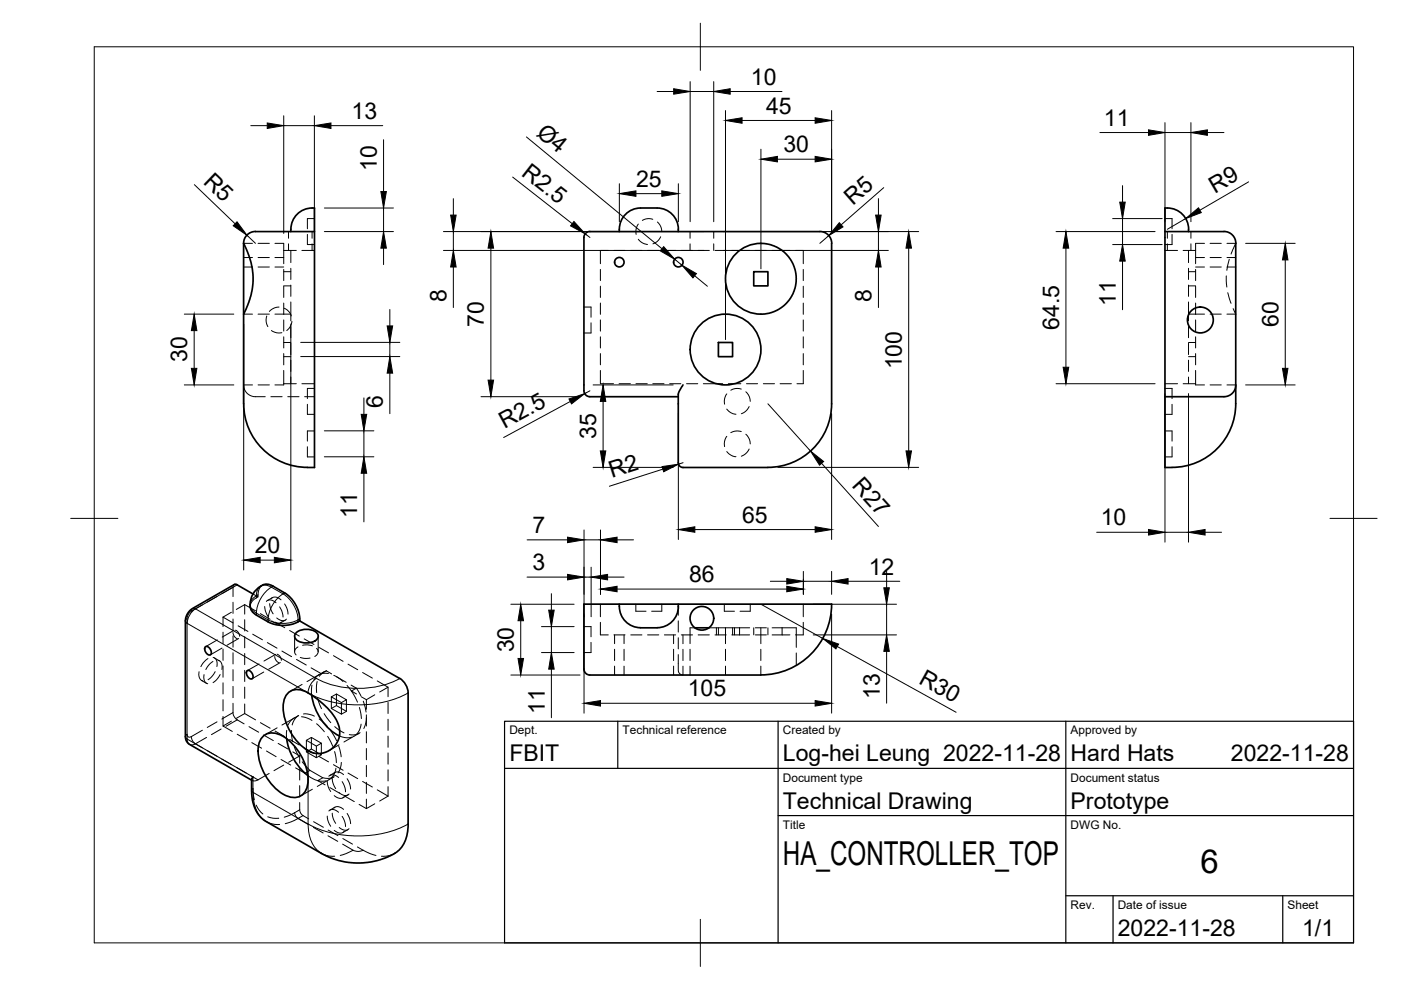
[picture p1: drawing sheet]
<svg xmlns="http://www.w3.org/2000/svg" width="297mm" height="210mm" viewBox="0 0 297 210" stroke-linecap="round" stroke-linejoin="round" font-family="sans-serif">
<!-- layer: Visible -->
<g fill="none" stroke="#000" stroke-width=".36">
<path d="M51.6 51.6v34M51.6 51.6l.9 1.8 .6 2 .6 3.2-.1 1.4-.3 2.3-.8 2.4-.9 1.9M54.1 49.1h12.6M54.2 49.1a2.51 2.51 0 0 0-2.6 2.5M61.7 48.6v.5M66.2 44.1h.5v55a13.7 13.7 0 0 1-15-13.5M66.2 44.1a4.5 4.5 0 0 0-4.5 4.5M139.3 44.1h-3.5a4.6 4.6 0 0 0-4.5 5M139.3 44.1a4.5 4.5 0 0 1 4.5 5M159.8 57.6h3v3h-3zM161.3 51.6h.2a7.5 7.5 0 0 1 7.3 7.6 7.5 7.5 0 0 1-7.5 7.4M161.3 51.6a7.5 7.5 0 0 0-7.5 7.5 7.5 7.5 0 0 0 7.5 7.5"/>
<path d="M173.8 49.1h-48.7a1.48 1.48 0 0 0-1.3 1.9v30.9a1.99 1.99 0 0 0 .9 2.1l19.1 .1M173.8 49.1a2.51 2.51 0 0 1 2.5 2.5M176.3 51.6v34a13.7 13.7 0 0 1-15 13.5h-16.5a1.38 1.38 0 0 1-1-1.7v-13.8l1-2M247.5 44.1h-.5v55a13.6 13.6 0 0 0 15-13.5v-34a2.47 2.47 0 0 0-2.5-2.5h-12.5M247.5 44.1a4.5 4.5 0 0 1 4.5 5M152.3 72.6h3v3h-3zM262 81.6a2.51 2.51 0 0 1-2.5 2.5h-12.5M43.6 137.1a1.16 1.16 0 0 1 1 1.7 1.16 1.16 0 0 1-1-1.7zM50.3 124l3.3 1.9M50.3 124l-.6-.1-8.9 5.1-.8 .7-.5 1.1-.2 .6v24.9l.2 .9 .6 .6 13.2 7.6M53 128.2v.4M53 128.6a2.17 2.17 0 0 0 1.4 1.8"/>
<path d="M53 128.2a4.4 4.4 0 0 1 3.5-4.4l.4 .1a14 14 0 0 1 4.1 2.3 7 7 0 0 1 2.5 5.4l21.3 12.3a3.8 3.8 0 0 1 1.7 3M54.4 130.4a9.3 9.3 0 0 0 5.6 2.2 6.5 6.5 0 0 0 3.5-1M62.8 134.2a3.4 3.4 0 0 1 4.6 .3 1.26 1.26 0 0 1-1.2 1.6 3.3 3.3 0 0 1-3.7-.9v-.7zM131.3 128.1a4.6 4.6 0 0 0 4.5 5h3.5M143.8 128.1a4.5 4.5 0 0 1-4.5 5M147.3 133.1h3M176.3 128.1h-52.5v13.8M176.3 128.1a15 15 0 0 1-15 15M52.4 142.2a1.16 1.16 0 0 1 1.1 1.7 1.16 1.16 0 0 1-1.1-1.7zM55.7 156.2a3.4 3.4 0 0 1 4.3-.1 11.4 11.4 0 0 1 5.2 10.2 2.97 2.97 0 0 1-4.3 2.5 11.2 11.2 0 0 1-6.1-10.6l.2-.8zM60.8 156.6a12.1 12.1 0 0 0 4.5 7.8M65.3 159.2a11.4 11.4 0 0 1-5.2-10.2 2.97 2.97 0 0 1 4.4-2.5l2 1.2 2.1 1.6 1.7 1.9 1.1 1.6a4.6 4.6 0 0 1-.6 5.5 4.6 4.6 0 0 1-5.5 .9"/>
<path d="M66.1 147.4a11.6 11.6 0 0 0 5.9 8.6M86.5 146.9v27.8M123.8 141.9a1.26 1.26 0 0 0 1.3 1.2h36.2M53.6 164.7l-.3 .6 .1 3 .2 1.5 .6 1.9 1.1 1.6 1.1 .9 12.1 7 1.7 .7 1.8 .6 1.9 .4 2.5 .1 2-.2 1.7-.4 2-.7 1.6-.8M86.5 174.7a6.9 6.9 0 0 1-2.8 6.2"/>
<circle cx="131.3" cy="55.6" r="1.01"/>
<circle cx="143.8" cy="55.6" r="1.01"/>
<circle cx="153.8" cy="74.1" r="7.5"/>
<circle cx="254.5" cy="67.8" r="2.74"/>
<circle cx="148.8" cy="131.1" r="2.51"/>
</g>
<!-- layer: Hidden -->
<g fill="none" stroke="#000" stroke-width=".21">
<path d="M51.6 56.6h1.9M51.6 54.6h1.9M51.6 51.6h1.9M54.7 56.6h2.4M54.7 54.6h2.4M54.7 51.6h2.4M58.3 51.6h1.9v1.5M58.3 56.6h1.9M58.3 54.6h1.9M60.2 53.1h2.6M60.2 57.6h1.5M60.2 53.1v2.8"/>
<path d="M60.2 57.1v2.4M61.2 49.1v1.4M61.2 51.7v1.4M61.7 53.1v2.6M61.7 56.9v2.4M64 53.1h2.7M65.2 49.7v2.2h1.5M66.2 49.1v1.4M66.2 51.7v1.4M66.7 46.3h-1.5v2.2M127.3 57.1v2.4M129 53.1h-1.7v2.8"/>
<path d="M130.2 53.1h2.3M133.7 53.1h2.4M135.3 47.5l-.1 .2a2.86 2.86 0 0 0-.3 2M135.3 50.7l.1 .2a2.7 2.7 0 0 0 1.9 .9M137.3 53.1h2.4M138.4 46.5l-.4-.1a2.63 2.63 0 0 0-1.8 .3M139.4 47.1l.3 .2a2.71 2.71 0 0 1 .6 1.8M140.1 50.2l-.2 .3a2.63 2.63 0 0 1-1.5 1.2M140.9 53.1h2.4M144.4 53.1h2.4M146.3 49.1v1.4M146.3 51.7v1.4"/>
<path d="M148 53.1h2.4M151.3 49.1v1.4M151.3 51.7v1.4M151.6 53.1h2.4M155.2 53.1h3.7M160.1 53.1h2.4M163.7 53.1h3.8M168.7 53.1h1.6v2.8M170.3 57.1v2.4M247 46.3h1.5v2.2M247 53.1h2.7M247.5 49.1v1.4"/>
<path d="M247.5 51.7v1.4M248.5 49.7v2.2h-1.5M250.8 53.1h2.7M252 56.9v2.4M252 53.1v2.6M252 57.6h1.5M252.5 49.1v1.4M252.5 51.7v1.4M253.5 53.1v2.8M253.5 57.1v2.4M253.5 56.6h1.9M253.5 54.6h1.9"/>
<path d="M255.4 51.6h-1.9v1.5M256.6 56.6h2.3M256.6 54.6h2.3M256.6 51.6h2.3M260 58.5l.1 2.4M260.1 51.6h1.9l-1 2.3M260.1 56.6h1.9M260.1 54.6h1.9M260.6 55l-.5 2.3M51.6 66.6h1.9M54.7 66.6h2.4M56.6 67l-.1 .4a2.71 2.71 0 0 0 .3 1.9"/>
<path d="M57.6 70.1l.2 .1a2.81 2.81 0 0 0 2 .3M58.3 66.6h3.4M59.2 65.1a2.78 2.78 0 0 0-2.1 .9M60.2 60.6h1.5M60.2 72.6h1.5M60.2 75.6h1.5M60.2 60.7v2.4M60.2 64.3v2.3M60.2 67.8v2.4M60.2 71.4v2.4M60.2 75v2.4M60.2 78.5v2.9"/>
<path d="M60.3 65.4l.2 .1a2.63 2.63 0 0 1 1.3 1.5M61.7 60.4v2.4M61.7 64v4M61.7 69.2v2.4M61.7 72.8v2.4M61.7 76.4v2.4M61.7 79.9v1.5M61.9 68.1v.2a2.69 2.69 0 0 1-1.1 1.8M123.8 65.1h1.5v2.2M125.3 68.4v2.2h-1.5M127.3 78.5v2.9h2.8M127.3 60.7v2.4"/>
<path d="M127.3 64.3v2.3M127.3 67.8v2.4M127.3 71.4v2.4M127.3 75v2.4M170.3 78.5v2.9h-1.3M170.3 60.7v2.4M170.3 64.3v2.3M170.3 67.8v2.4M170.3 71.4v2.4M170.3 75v2.4M252 64v2.6M252 60.4v2.4"/>
<path d="M252 79.9v1.5M252 76.4v2.4M252 72.8v2.4M252 69.2v2.4M252 66.6v1.4M252 60.6h1.5M252 72.6h1.5M252 75.6h1.5M252 66.6h3.4M253.5 60.7v2.4M253.5 64.3v2.3M253.5 67.8v2.4"/>
<path d="M253.5 71.4v2.4M253.5 75v2.4M253.5 78.5v2.9M256.6 66.6h2.3M260.3 62.1l.7 2.2M261.5 65.4l.5 1.2h-1.9M53.5 81.6h-1.9l.3 1 .5 .8a2.54 2.54 0 0 0 1.7 .7h2.1M54.7 81.6h2.4M57.4 84.1h2.4M60.2 81.4v.2h-1.9M60.2 81.4h2.6M61 84.1h2.4"/>
<path d="M64 81.4h2.7M64.6 84.1h2.1M65.2 85.7v2.2h1.5M65.2 94.7v2.2h1.5M66.7 82.4h-1.5v2.1M66.7 91.4h-1.5v2.1M131.3 81.4h2.3M134.8 81.4h2.4M138.4 81.4h2.4M142 81.4h2.4M145.6 81.4h2.3M149.1 81.4h4.1"/>
<path d="M154.1 83.5l-.2 .2a2.86 2.86 0 0 0-.3 2M154.1 86.7l.1 .2a2.7 2.7 0 0 0 1.8 .9M154.1 92.5l-.2 .2a2.77 2.77 0 0 0-.3 2M154.1 95.7l.8 .8 1.1 .3M154.4 81.4h2.7M157.2 82.5l-.4-.1a2.63 2.63 0 0 0-1.9 .3M157.2 91.5l-.4-.1a2.78 2.78 0 0 0-1.9 .3M158.1 83.1l.3 .2a2.71 2.71 0 0 1 .7 1.8M158.1 92.1l.3 .2a2.71 2.71 0 0 1 .7 1.8M158.3 81.4h2.3M158.8 86.2l-.1 .3a2.63 2.63 0 0 1-1.5 1.2M158.8 95.2l-.7 1-.9 .5"/>
<path d="M161.8 81.4h2.4M165.4 81.4h2.4M247 82.4h1.5v2.1M247 91.4h1.5v2.1M247 81.4h2.7M248.5 85.7v2.2h-1.5M248.5 94.7v2.2h-1.5M250.8 81.4h2.7M253.5 81.4v.2h1.9M256.6 81.6h2.3M260.1 81.6h1.9M44.1 139.6l-1 .9-.5 .8"/>
<path d="M45.2 139.4a1.43 1.43 0 0 1 .8 1.9M45.5 139.5l1 .6M46.1 135.7l-2.5 1.4M47.1 137.4l-2.5 1.4M47.3 130.8l2.1 1.3M47.3 130.8v2.1M47.3 134v2.4M47.3 137.6v2.4M49.1 129.8l-1.8 1M49.4 134.1v.1a1.42 1.42 0 0 0 .9 1.2M49.4 127.7v2.4M49.4 131.2v2.4"/>
<path d="M49.4 134.8v2.4M49.4 138.4v2.4M49.6 133.6l-2.5 1.5M49.7 123.9l-.3 .5v2.1M49.9 133.6a1.45 1.45 0 0 1 .9 1.3M50.5 132.7l2.1 1.2M50.6 135.4l-2.5 1.4M51.9 128.2v2M51.9 131.4v2.4M51.9 135v2.4M51.9 138.5v2.4M51.9 128.2l2.3 1.3"/>
<path d="M51.9 128.2l-1.8 1M53.6 134.5l2 1.2M54.7 126.5l-1.3 1.1-.4 1M55.2 130.1l2.1 1.2M55.6 124.1l-.7 .8-.2 1.6-1.1-.6M56.1 128.6l.1 .8 .7 1.4M56.5 127.5a1.42 1.42 0 0 1 2 .3M56.7 136.2l2 1.2M57.2 128l.2 1.3 .5 .8M57.5 126.9a1.42 1.42 0 0 1 2.1 .3M57.6 131.6a1.44 1.44 0 0 0 2.1 .3M57.7 126.7l-1 .6"/>
<path d="M58.3 139.2v.2a1.46 1.46 0 0 0 .8 1.1M58.3 131.9l2.1 1.2M58.4 138.7l-2.4 1.5M58.7 131a1.44 1.44 0 0 0 2 .3M58.8 138.7a1.46 1.46 0 0 1 .8 1.3M59.3 128.7l.5 .9 .2 1.2M59.8 138l2 1.2M60.3 128.1l.7 1.3 .1 .8M60.5 131.5l-1.1 .6M61.4 133.7l2.1 1.2M62.5 134.9v3.3M62.9 139.8l2 1.2"/>
<path d="M63.2 137.2a1.02 1.02 0 0 0-.4 1.7M63.7 139.4l.8 .2 1.2-.1M64.2 136.8l1-.1 1 .2M64.5 135.5l2.1 1.1M67.1 137.5a1.01 1.01 0 0 1-.4 1.7M67.5 134.9v3.3M67.6 137.2l2.1 1.2M70.7 139l2 1.2M123.8 132.9h1.5v2.1M125.3 136.2v2.2h-1.5M127.3 128.1v2.7M127.3 131.9v2.7h1.7"/>
<path d="M130.2 134.6h2.3M130.3 134.6v1.9M130.3 137.7v2.4M132.3 134.6v1.9M132.3 137.7v2.4M133.7 134.6h2.4M134.8 128.1v1.5h2.2M137.3 134.6h2.4M140.3 128.1v1.5h-2.1M140.9 134.6h2.4M142.8 134.6v1.9M142.8 137.7v2.4"/>
<path d="M143.8 138.8v3.6l.4 .5 .5 .2 .1-1.9M143.8 128.6v1.8M143.8 131.6v2.4M143.8 135.2v2.4M144.4 134.6h2.4M144.8 134.6v1.9M144.8 137.7v2.4M146.3 137.7v2.4M147.3 133.1h-1v3.4M148 134.6h2.4M150.3 133.1h3.5M151.6 134.6h2.4"/>
<path d="M151.9 133.1v1.5M152.3 133.1v1.5M153.6 128.1v1.5h2.1M153.8 133.1h3M153.8 133.1v3.4M153.8 137.7v2.4M155.2 134.6h1.6M155.3 133.1v1.5M155.7 133.1v1.5M156.8 134.6h2.1M156.8 133.1h2.1M156.8 133.1v1.5"/>
<path d="M159.1 128.1v1.5h-2.2M159.8 133.1v1.5M160.1 134.6h2.4M160.1 133.1h2.4M161.3 133.1v3.4M161.3 137.7v2.4M162.8 133.1v1.5M163.7 134.6h2.1M163.7 133.1h2.1M165.8 133.1h3v4.2M165.8 134.6h1.7M165.8 133.1v1.5"/>
<path d="M168.8 138.4v2.7M170.3 128.1v2.7M170.3 131.9v2.7h-1.6M42.2 142.4a1.48 1.48 0 0 0 .8 1.9M42.7 144.3l1.1 .6M43.3 143a1.48 1.48 0 0 0 .7 2M45.1 140.2l-.9 .9-.6 .9M45.6 142.4l-.8 1.2-.7 .5M46.2 140a1.43 1.43 0 0 1 .8 1.9M46.7 143l-.9 1.2-.6 .5M47.3 141.2v2.4M47.3 144.8v2.3"/>
<path d="M47.3 148.4v2.3M47.3 151.9v2M49.1 152.9l-1.8 1 2 1.2M49.4 149.1v2a2 2 0 0 0 .9 1.5l1.5 .9M49.4 142v2.3M49.4 145.5v2.4M50.3 155.7l2.1 1.2M51.9 151.3l2.3 1.3M51.9 151.3l-1.8 1M51.9 142.1v2.4M51.9 145.7v2.4M51.9 149.3v2"/>
<path d="M52.8 154.1l2 1.2M53.4 157.5l2.1 1.1M54.9 140.8l-2.5 1.4M55.2 153.2l2.1 1.2M55.9 155.8l2.1 1.2M55.9 142.5l-2.5 1.4M56.5 159.2l2 1.2M58.3 155l2.1 1.2M58.8 154.3l-2.5 1.5M59 157.6l2 1.2M59.4 140.5l-2.4 1.4M60.8 154.8v1.8"/>
<path d="M61.4 156.8l2.1 1.2M61.8 154.9l.3 2.3M62.1 159.4l1.4 .9M62.4 158.4l1 2.1M62.7 152.1a2.71 2.71 0 0 0-1.6 1.6M63.2 151.8l-.8 .9-.4 1M63.3 151.7l-3.5 2M63.9 152l1.4 .3 .8 .5M64.1 145.1l-2.5 1.5M64.3 151.4l1.4 .1 1 .3M64.5 158.6l2.1 1.1M65 157l2.1 1.2v2.4l-2.1-1.2z"/>
<path d="M65 157l1-.6 2.1 1.2-1 .6M66 141.6l2.1 1.2M66 156.4v2.4l-1 .6M66 158.8l2.1 1.2-1 .6M66.1 145.3v2.1M67.1 153.5l1.7 1.6M67.2 144.5l-.1 .9v1.4M67.4 148l.8 2.3M67.7 152.4l1.7 1.6M68.1 142.8a2.66 2.66 0 0 0-1.6 1.4M68.1 157.6v2.4M68.6 142.5l-3.5 2"/>
<path d="M68.7 151.3l1.4 1.9M69.2 142.2a2.54 2.54 0 0 0-1.5 1.2M69.2 142.2l1.1 .7M69.2 142.2l-1.1 .6M69.5 156.1l1 2.1M69.6 142.8h-1.5M70.2 155l1.2 2M70.3 147.8l2.1 1.2v2.4l-2.1-1.2zM70.3 147.8l1-.7 2.1 1.3-1 .6M70.8 143.2l1.9 1.3M70.9 159.4l.4 2.3M71 154.1l1.9 1.3"/>
<path d="M71.3 147.1v2.5l-1 .6M71.3 149.6l2.1 1.2M71.4 143.5l2 1.2M71.8 158.1l.5 2.4M71.9 157.9l-2.2 1.3M72 156.1l1.6 .3 1-.1M73.4 148.4v2.4l-1 .6M73.6 145.3l.9 1.2M73.8 140.8l2 1.2M74.4 145.3l1.2 .6M74.5 146.5l1.3 2.4M74.5 146.5l1.1 .6"/>
<path d="M75.6 145.9l.9 1.7M75.6 145.9l-1.1 .6M76.1 155.5l-3.2 1.8M76.2 150l.4 2.4M76.3 155.3v.1a2.81 2.81 0 0 1-2.2 .4M76.6 153.5l-.4 1.4-.6 .8M76.6 147.7l1.1 .7M76.9 142.6l2.1 1.2M77 148.7l.6 2.3M77.7 152.2l-.1 1.1-.5 1.1M77.7 148.4v2M77.7 151.6v2.3"/>
<path d="M77.7 155.1v2.4M77.7 158.7v2.4M79.5 147.3l-1.8 1.1M80 144.4l2.3 1.3v2M82.3 148.9v2.4M82.3 152.5v2.4M82.3 156.1v2.3M82.3 159.6v2.4M82.3 145.7l-1.8 1M130.3 141.2v1.9M132.3 141.2v1.9M142.8 141.2v1.9"/>
<path d="M146.3 141.2v1.9M153.8 141.2v1.9M161.3 141.2v1.9M53.3 165.4l.2 .1M57.1 164l-2.4 1.3a1.23 1.23 0 0 1-1.3 .2l-.1-.2M59.6 161l2 1.2M60.2 162.2l-2.1 1.2M62.7 162.8l2 1.1 1-.6 2.7 1.6M63.5 170.2v1.5l.2 .6 .5 .6 1.2 .7M63.5 160.3v1.5M63.5 163v2.4M63.5 166.6v2.4"/>
<path d="M63.5 160.3l-2.3 1.3M64.1 161.5l1.6 1.8M65.3 164.4a4.6 4.6 0 0 0 3.9 1.1M66.2 167.3l-2.4 1.5M66.5 174.2l2.1 1.2M67.6 160.4l2.1 1.1M68.4 164.9l-1 .6 1.5 .9M68.4 164.9a3.1 3.1 0 0 0 2.4-.2l-3.5 2M69.4 165.7l.2 1.2 .5 .9M69.4 173l.1 .9 .6 1.3M69.6 176l2 1.2M69.7 164.6a1.47 1.47 0 0 1 2.1 .3"/>
<path d="M69.7 172a1.42 1.42 0 0 1 2.1 .2M70 167l2 1.2M70.4 172.4l.3 1.3 .5 .9M70.4 165.1l.3 1.2 .5 .9M70.7 162.1l2 1.2M70.8 171.3a1.42 1.42 0 0 1 2 .3M70.8 164a1.47 1.47 0 0 1 2 .2M70.9 168.7a1.47 1.47 0 0 0 2 .3M70.9 176.1a1.44 1.44 0 0 0 2 .2M71 163.8l-1 .6M71 171.1l-1 .7M71.2 162.9l-.5 1.4-.5 .7"/>
<path d="M71.9 175.4a1.47 1.47 0 0 0 2.1 .3M71.9 168.1a1.45 1.45 0 0 0 2.1 .3M72.4 161.6l-.2 1.1-.5 1.2M72.5 165.7l.5 .9 .3 1.3M72.5 173.1l.5 .9 .3 1.3M72.7 177.8l2 1.2M73 168.8l2.1 1.2M73.6 172.5l.5 .9 .2 1.2M73.6 165.1l.5 .9 .2 1.3M73.8 168.5l-1.1 .7M73.8 175.9l-1.1 .6M73.8 163.9l2 1.2"/>
<path d="M75.8 179.6l2.7 1.4 1.2 .4M76.1 170.6l1.6 .8M76.9 165.7l2.1 1.2M77.7 162.3v2.4M77.7 165.9v2.3M77.7 169.4v2M79.5 170.4l-1.8 1M80 167.5l2.3 1.3M82.3 168.8l-1.8 1M82.3 163.2v2.4M82.3 166.8v2M83.7 180.9a4.9 4.9 0 0 1-2.8 .6"/>
</g>
<!-- layer: Hidden Narrow -->
<g fill="none" stroke="#000" stroke-width=".21">
<path d="M39.7 131.1l-.4 .5M40.6 129.6a1.97 1.97 0 0 0-.9 1.5v1.1M40.8 129l-.2 .6M42.9 128.2l-2.3 1.4M46 126.5l-2.1 1.1M49.4 124.5l-2.4 1.4M54.4 126.3l-1 .9-.4 1M54.4 126.3v.5M54.7 126.1l-.3 .2M55.3 124.3l-.7 .8-.2 1.2M39.3 156.2l.4-.5a.54 .54 0 0 0 .2 .5 .54 .54 0 0 0 .7 0M40.6 156.2a1.92 1.92 0 0 0 .8 1.5l-.8 .3-.4-.2"/>
<path d="M42.9 154.8l-2.3 1.4M43.8 156.4l-2.4 1.3 1.5 .9M43.9 159.1l2.1 1.3M46 153l-2.1 1.2M46.9 154.6l-2.1 1.2M49.4 151.1l-2.4 1.4M50.3 152.6l-2.4 1.4M47 160.9l2.1 1.2M50.1 162.7l2.1 1.2M53.2 164.5l1.5 .8M53.3 167.6l.3-.4 .3 2.4M54.3 170.7l.6 1.1 .8 .8"/>
<path d="M56.5 174.2a4.9 4.9 0 0 0 2.8 .6M56.8 173.2l1.1 .3h1.2M62.5 172.3l.2 .6 .5 .6-1.5 .8-1.2 .3M62.5 172.3l-2.2 1M63.5 171.7l-1 .6M64.2 172.9l-1 .6 2.2 1.3M66.4 175.4l2.1 1.2M69.5 177.2l2.1 1.2M72.6 179l2.3 1.3-2.8 1.1M68.1 180.9a4.9 4.9 0 0 0 2.9 .6M74.9 180.3a2.33 2.33 0 0 0 2.1 0"/>
</g>
<!-- layer: Visible Narrow -->
<g fill="none" stroke="#000" stroke-width=".21">
<path d="M40.8 129l.7 .1M41.4 129.1l25.7 14.8M41.5 129.1a3.9 3.9 0 0 0-1.8 3.1l-.4-.6M50.3 124l-8.9 5.1M54.4 130.4v-.4l2.4 1.4v.4M55.3 124.3a2.16 2.16 0 0 1 2.2 .2 7.1 7.1 0 0 0-3.1 5.5 2.33 2.33 0 0 1-1.4-1.8M57.9 124.3l-.4 .2 2.5 1.4 .4-.2M58.8 126.9l1.2-1a7.1 7.1 0 0 1 3.2 5.5 7 7 0 0 1-6.4 0 7.1 7.1 0 0 1 2-4.5zM63.5 131.2l-.3 .2v.4M39.3 156.2v.2a.99 .99 0 0 1 .5 1l.4 .4M65.3 146.9a23.5 23.5 0 0 0 21.2 0M84.8 143.8a19.5 19.5 0 0 1-17.7 0 3.9 3.9 0 0 0-1.8 3.1l-25.6-14.7v24.5l13.9 8v3.3l11.7 6.7v-15.5"/>
<path d="M53.4 167.6l.3 .4a6.9 6.9 0 0 0 2.8 6.2M86.5 174.7a23.5 23.5 0 0 1-21.2 0 6.9 6.9 0 0 0 2.8 6.2"/>
</g>
<!-- layer: BORDER -->
<path d="M20 9.9h267v190h-267zM148.5 4.9v10M15 109.9h10M282 109.9h10M148.5 194.9v10" fill="none" stroke="#000" stroke-width=".21"/>
<!-- layer: TITLEBLOCK -->
<path d="M107 152.9h180v47h-180zM131 152.9v10M165 152.9v47M226 152.9v47M107 162.9h180M165 172.9h122M226 189.9h61M236 189.9v10M272 189.9v10" fill="none" stroke="#000" stroke-width=".25"/>
<!-- layer: FD_Dimensions -->
<g fill="none" stroke="#000" stroke-width=".21">
<path d="M139.3 19.4h3.5M146.3 17.3v29.7M146.3 19.4h5M151.3 17.3v29.7M154.8 19.4h11M41.2 39.2l8.6 8.2M53.2 26.6h3.5M60.2 24.5v25M60.2 26.6h6.5M66.7 24.5v25M70.2 26.6h11M81.3 29.6v11"/>
<path d="M108.7 37.5l12.6 9.9M111.6 29l28.8 23.7M131.3 39v8M143.8 39v8M153.8 23.4v48.6M157.3 25.5h15.5M161.3 31.6v25.4M164.8 33.8h8M176.3 23.4v26.1M187.4 39.8l-9 7.9M233.2 28.1h10.3M238 39.4v3.5"/>
<path d="M247 26v21M247 28.1h5.5M252.5 26v21M256 28.1h3.5M264.7 38.6l-10.3 6M52.4 49.9l1.8 1.7M68.8 49.1h14.6M68.8 44.1h14.6M81.3 44.1v5M81.3 52.6v3.5M94 49.1h55.2M94 53.1h55.2"/>
<path d="M96.1 42.1v3.5M96.1 49.1v4M96.1 56.6v8.6M104.1 52.6v28M124.1 49.6l1 .7M134.8 41.1h5.5M143 55l1.6 1.2M147.3 58.5l2.7 2.2M153.4 49.1h41.4M153.4 53.1h34.9M175.7 50l-1.9 1.6M186.2 42.1v3.5"/>
<path d="M186.2 49.1v4M186.2 56.6v8.6M192.7 52.6v43M223.9 49.1h21M226 52.6v25.3M235.9 46.3h10.5M235.9 51.9h10.5M238 46.3v5.6M238 55.4v10.3M251.4 46.3l-3.9 2.3M264.1 51.6h10.5M272.5 55.1v23"/>
<path d="M39.1 66.6h10.5M41.2 70.1v8M51.7 68.7v52.2M61.7 68.7v52.2M63.8 72.6h21M63.8 75.6h21M82.7 65.6v3.5M82.7 72.6v3M82.7 79.1v8.6M39.1 81.6h10.5M68.8 91.3h10.5M68.8 96.9h10.5"/>
<path d="M77.2 84.4v3.5M77.2 91.3v5.6M102 84.1h21M120.9 85.1l-14.1 7.7M125.1 82.9l-1.1 .6M125.8 81.6h16.9M125.8 99.1h16.9M127.9 85.1v10.5M140.5 99.5l-11.3 3.6M143.8 87.7v26.7M144.8 98.1l-.9 .3M162.8 85.6l9.1 10"/>
<path d="M164.9 99.1h29.9M174.2 98.2l12 13.4M176.3 87.7v26.7M223.9 81.4h21M247 83.5v31.4M252 83.5v31.4M264.1 81.6h10.5M55.2 118.8h3M77.2 100.3v10.4M111.8 114.5h8.5M123.8 112.4v38.8M123.8 114.5h3.5"/>
<path d="M127.3 112.4v13.6M130.8 114.5h3.5M147.3 112.3h25.5M232.5 112.9h11M247 112.9h5M255.5 112.9h3.5M108.3 128.1h13.4M110.4 131.6v8M111.7 122.4h8.6M114.8 132.9h6.9M114.8 138.4h6.9M116.9 125.9v3.5"/>
<path d="M116.9 132.9v5.5M123.8 122.4h1.5M125.3 120.3v10.5M128.8 122.4h3.5M130.8 124.9h36M161.3 128.1l13.2 7.3M163.3 123.2h3.5M170.3 121.2v4.8M170.3 123.2h6M172.4 128.1h17.7M172.4 134.6h17.7M176.3 121.2v4.8"/>
<path d="M176.3 130.2v21M177.5 137.1l25.2 13.9M179.8 123.2h11M188 121.1v3.5M188 128.1v6.5M188 138.1v11M108.3 143.1h14.7M116.9 141.9v10.3M127.3 149.1h45.5"/>
</g>
<g fill="#000" stroke="#000" stroke-width=".21">
<path d="M142.8 18.8l3.5 .6-3.5 .6zM151.3 19.4l3.5-.6v1.2zM56.7 26.1l3.5 .5-3.5 .6zM66.7 26.6l3.5-.5v1.1zM153.8 25.5l3.5-.5v1.1zM161.3 33.8l3.5-.6v1.1zM172.8 25l3.5 .5-3.5 .6zM172.8 33.2l3.5 .6-3.5 .5zM243.5 27.5l3.5 .6-3.5 .6zM252.5 28.1l3.5-.6v1.2zM50.2 47l2.2 2.9-3-2zM81.3 49.1l.6 3.5h-1.1z"/>
<path d="M80.8 40.6h1.1l-.6 3.5zM95.5 45.6h1.2l-.6 3.5zM96.1 53.1l.6 3.5h-1.2zM104.1 49.1l.5 3.5h-1.1zM121.7 47l2.4 2.6-3.1-1.7zM131.3 41.1l3.5-.6v1.1zM140.3 40.5l3.5 .6-3.5 .5zM140.7 52.3l2.3 2.7-3-1.8zM144.6 56.2l3.1 1.8-.8 .9zM177.9 47.2l.8 .9-3 1.9zM185.7 45.6h1.1l-.6 3.5zM186.2 53.1l.6 3.5h-1.1z"/>
<path d="M192.7 49.1l.6 3.5h-1.2zM226 49.1l.6 3.5h-1.2zM237.4 42.9h1.2l-.6 3.4zM238 51.9l.6 3.5h-1.2zM251.4 46.3l2.7-2.2 .6 1zM272.5 51.6l.6 3.5h-1.2zM41.2 66.6l.5 3.5h-1.1zM40.6 78.1h1.1l-.5 3.5zM82.1 69.1h1.1l-.5 3.5zM82.7 75.6l.5 3.5h-1.1zM225.4 77.9h1.2l-.6 3.5zM271.9 78.1h1.2l-.6 3.5z"/>
<path d="M76.6 87.9h1.1l-.5 3.4zM103.5 80.6h1.1l-.5 3.5zM120.6 84.6l3.4-1.1-2.8 2.1zM127.9 81.6l.5 3.5h-1.1zM127.3 95.6h1.1l-.5 3.5zM140.4 98.9l3.5-.5-3.2 1.6zM171.9 95.6l2.7 2.2-.8 .8zM192.1 95.6h1.2l-.6 3.5zM51.7 118.8l3.5-.6v1.1zM58.2 118.2l3.5 .6-3.5 .5zM77.2 96.9l.5 3.4h-1.1zM120.3 113.9l3.5 .6-3.5 .6z"/>
<path d="M127.3 114.5l3.5-.6v1.2zM143.8 112.3l3.5-.6v1.2zM172.8 111.7l3.5 .6-3.5 .6zM243.5 112.3l3.5 .6-3.5 .5zM252 112.9l3.5-.6v1.1zM110.4 128.1l.6 3.5h-1.2zM109.8 139.6h1.2l-.6 3.5zM116.3 129.4h1.2l-.6 3.5zM120.3 121.8l3.5 .6-3.5 .6zM125.3 122.4l3.5-.6v1.2zM127.3 124.9l3.5-.6v1.2zM166.8 122.7l3.5 .5-3.5 .6z"/>
<path d="M166.8 124.3l3.5 .6-3.5 .6zM174.5 135.4l3.3 1.2-.6 1zM176.3 123.2l3.5-.5v1.1zM187.4 124.6h1.2l-.6 3.5zM188 134.6l.6 3.5h-1.2zM116.9 138.4l.6 3.5h-1.2zM123.8 149.1l3.5-.6v1.2zM172.8 148.5l3.5 .6-3.5 .6z"/>
</g>
<g font-size="7">
<text x="166" y="183.4">HA_CONTROLLER_TOP</text>
<text x="254.5" y="185.2">6</text>
</g>
<g font-size="4.9">
<text x="159.2" y="17.9">10</text>
<text x="74.5" y="25.2">13</text>
<text x="113.5" y="28.6" transform="rotate(39 113.5 28.6)">Ø4</text>
<text x="162.4" y="24.1">45</text>
<text x="234.1" y="26.7">11</text>
<text x="166.1" y="32.3">30</text>
<text x="42.9" y="38.8" transform="rotate(44 42.9 38.8)">R5</text>
<text x="79.9" y="36.2" transform="rotate(-90 79.9 36.2)">10</text>
<text x="110.4" y="37" transform="rotate(38 110.4 37)">R2.5</text>
<text x="134.9" y="39.6">25</text>
<text x="257.6" y="41" transform="rotate(-30 257.6 41)">R9</text>
<text x="180.8" y="43.6" transform="rotate(-41 180.8 43.6)">R5</text>
<text x="94.7" y="64" transform="rotate(-90 94.7 64)">8</text>
<text x="184.8" y="64" transform="rotate(-90 184.8 64)">8</text>
<text x="236.6" y="64.8" transform="rotate(-90 236.6 64.8)">11</text>
<text x="102.6" y="69.3" transform="rotate(-90 102.6 69.3)">70</text>
<text x="224.5" y="70" transform="rotate(-90 224.5 70)">64.5</text>
<text x="271" y="69.3" transform="rotate(-90 271 69.3)">60</text>
<text x="39.7" y="76.8" transform="rotate(-90 39.7 76.8)">30</text>
<text x="191.2" y="78.3" transform="rotate(-90 191.2 78.3)">100</text>
<text x="81.2" y="86.5" transform="rotate(-90 81.2 86.5)">6</text>
<text x="107" y="91" transform="rotate(-28 107 91)">R2.5</text>
<text x="126.4" y="93.1" transform="rotate(-90 126.4 93.1)">35</text>
<text x="129.7" y="101.4" transform="rotate(-18 129.7 101.4)">R2</text>
<text x="180.5" y="103.1" transform="rotate(48 180.5 103.1)">R27</text>
<text x="75.8" y="109.8" transform="rotate(-90 75.8 109.8)">11</text>
<text x="112.9" y="113.1">7</text>
<text x="157.4" y="110.8">65</text>
<text x="233.4" y="111.4">10</text>
<text x="54" y="117.3">20</text>
<text x="112.9" y="120.9">3</text>
<text x="146.1" y="123.4">86</text>
<text x="184.2" y="121.8">12</text>
<text x="108.9" y="138.3" transform="rotate(-90 108.9 138.3)">30</text>
<text x="145.8" y="147.7">105</text>
<text x="186.5" y="148.2" transform="rotate(-90 186.5 148.2)">13</text>
<text x="194.6" y="144.8" transform="rotate(29 194.6 144.8)">R30</text>
<text x="115.5" y="151.3" transform="rotate(-90 115.5 151.3)">11</text>
<text x="108" y="161.4">FBIT</text>
<text x="166" y="161.4">Log-hei Leung 2022-11-28</text>
<text x="227" y="161.4">Hard Hats</text>
<text x="261" y="161.4">2022-11-28</text>
<text x="166" y="171.4">Technical Drawing</text>
<text x="227" y="171.4">Prototype</text>
<text x="237" y="198.4">2022-11-28</text>
<text x="276.1" y="198.6">1/1</text>
</g>
<g font-size="2.5">
<text x="108" y="155.7">Dept.</text>
<text x="132" y="155.7">Technical reference</text>
<text x="166" y="155.7">Created by</text>
<text x="227" y="155.7">Approved by</text>
<text x="166" y="165.7">Document type</text>
<text x="227" y="165.7">Document status</text>
<text x="166" y="175.7">Title</text>
<text x="227" y="175.7">DWG No.</text>
<text x="227" y="192.7">Rev.</text>
<text x="237" y="192.7">Date of issue</text>
<text x="273" y="192.7">Sheet</text>
</g>
</svg>
